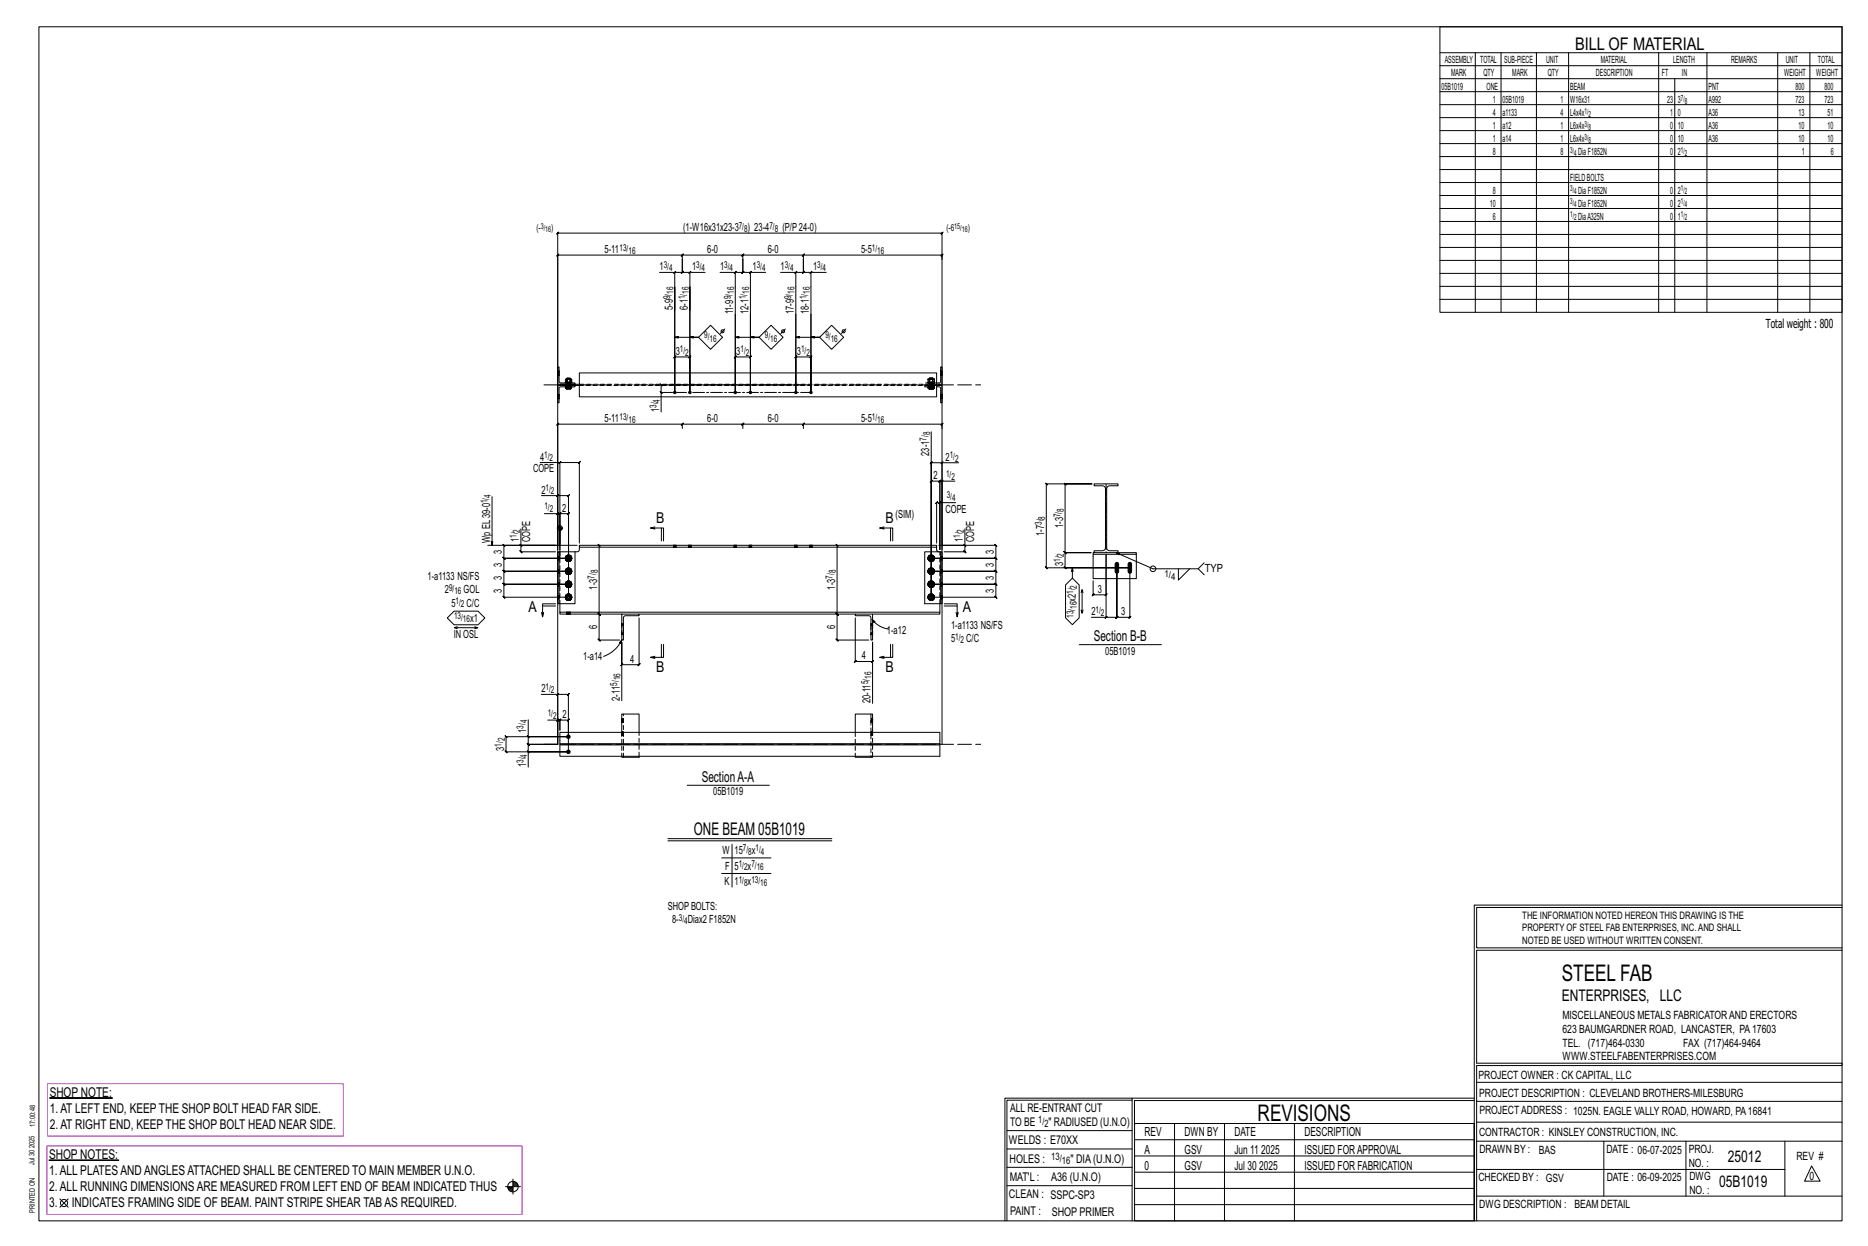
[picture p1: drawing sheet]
<svg xmlns="http://www.w3.org/2000/svg" width="914mm" height="610mm" viewBox="0 0 914 610" stroke-linecap="round" stroke-linejoin="round" font-family="sans-serif">
<g fill="#000" stroke="#000" stroke-width=".49">
<path d="M546 275l2 1v4a.9 .9 0 0 1-1 0 .9 .9 0 0 1-1 0zM552 275l2 1v4a.9 .9 0 0 1-1 0 .9 .9 0 0 1-1 0zM24 537h31zM24 568h34z"/>
<circle cx="330" cy="192" r=".6"/>
<circle cx="338" cy="192" r=".6"/>
<circle cx="360" cy="192" r=".6"/>
<circle cx="367" cy="192" r=".6"/>
<circle cx="390" cy="192" r=".6"/>
<circle cx="397" cy="192" r=".6"/>
<circle cx="278" cy="368" r=".9"/>
<circle cx="278" cy="360" r=".9"/>
</g>
<g fill="none" stroke="#000" stroke-width=".49">
<path d="M19 13h883v584h-883zM705 13h197v140h-197zM705 26h197M705 32h197M705 39h197M722 26v127M735 26v127M752 26v127M768 26v127M812 26v127M820 39v114M836 26v127"/>
<path d="M870 26v127M886 26v127M705 45h197M705 51h197M705 58h197M705 64h197M705 70h197M705 77h197M705 83h197M705 89h197M705 96h197M705 102h197"/>
<path d="M705 108h197M705 115h197M323 133h7v59M330 133v1l1-1zM334 127v6l-1 1 1-1h-4M334 127v6l-1 1 1-1h4M334 127v-3l-1 1h1h-61l1-1-1 1v65M334 125h30h-1l1-1v3M334 124l-1 1zM338 133l-1 1zM345 133h-7v59M352 133h8v59"/>
<path d="M360 133l-1 1 1-1zM364 125h-1l1-1zM364 127v6l-1 1 1-1h-4M364 127v6l-1 1 1-1h3M364 125h29l1-1-1 3M367 133h1l-1 1zM375 133h-8v59M382 133h8v59M390 133l-1 1 1-1zM393 127v6h1l-1 1v-1h-3M393 127v6v1l1-1h-1h4M393 125h68l1-1-1 3"/>
<path d="M394 124l-1 1zM397 133l-1 1zM404 133h-7v59M705 121h197M705 127h197M705 134h197M330 152v-12v52v-17l1-1-1 1h8h-1l1-1v1v17v-52v12M360 154v38v-17h-1l1-1v1h7l1-1-1 1v17v-38M377 159l6 6-6 6-5-6zM390 154v38v-17h-1l1-1v1h7h-1l1-1v1v17v-38M407 159l6 6-6 6-6-6zM705 140h197"/>
<path d="M705 146h197M273 180h1v7h7v1h-8zM330 165h12h-4M342 165l6-6 6 6-6 6zM355 161l-2 2M360 165h12h-5M384 161l-2 2M390 165h11h-4M414 161l-2 2M273 193h.1M273 195h.1M273 182h.1"/>
<path d="M273 184h.1M273 189h8h-7v8h-1zM274 193h.1M274 195h.1M274 182h.1M274 184h.1M277 187h3zM277 189v1zM277 187v-2h1v2M277 189v1M277 189h1v1h-1M277 187h.1"/>
<path d="M277 188h.1M277 189h.1M278 190h1M278 189h.1M278 190l1-1v1M279 189h-1v1M279 187v-2h-1h2v2M279 187h.1M279 188h.1M279 189h.1M279 189l1 1M280 189v1"/>
<path d="M280 190h-1M284 182h174v12h-174zM284 188h-10v1h10M323 192l1 1zM329 192h-5v10M393 188h-69h-1l1 1v-1v4M455 187h.1M455 188h.1M455 189h.1M457 187h.1M457 188h.1M457 189h.1"/>
<path d="M458 188h2v1h-2M458 187h2v-7h1v8h-2M460 189h1v8h-1v-7l-2-1M460 193h.1M460 195h.1M460 182h.1M460 184h.1M461 193h.1M461 195h.1M461 182h.1M461 184h.1M333 208l1-1z"/>
<path d="M334 210v-3l-1 1h1h-61l1-1-1 1v61M334 208h30h-1l1-1v3M364 208h29l1-1-1 3M364 207l-1 1zM393 208h68l1-1-1 3M394 207l-1 1zM456 211v81v-66l-1 1 1-1h5M264 226h10v43M274 227l1-1zM274 226h10l-1 1 1-1v40M461 235h-1h1l-1 1v-1v34M462 226l-1 1z"/>
<path d="M462 235l-1 1zM467 235h-6v34M469 226h-8v41h26v-1l1 1h-1v6l1 1-1-1h-31h31l1 1-1-1v6l1 1-1-1h-31h31l1 1-1-1v7v-1l1 1h-1h-31h31v-1l1 1h-1v6l1 1-1-1h-31v-57l-1 1 1-1h4v1l1-1h-1v34M512 236v1h23h-14v-1l1 1h-1v33l1 1-1-1h13h-13l1 1-1-1v8v-1l1 1h-1h32h-41h1l-1-1v1v-41h1zM536 237h11v1h-4l-1 1v29l1 1h4v1h-11v-1h4l1-1v-29l-1-1h-4zM241 243v24M255 259v8h28M265 242h8v25v-16h-6M273 258h2M273 242v1l1-1zM273 242h5v1l1-1h-1v50h-31v1l-1-1h1v-6l-1-1 1 1h31h-31l-1-1 1 1v-7v1l-1-1h1h31h-31v1l-1-1h1v-6v1l-1-1 1 1-1-1h1v-6l-1-1 1 1h25M273 251h1v1l1-1h-1v22"/>
<path d="M273 258h.1M273 257v1M274 251l-1 1zM274 257v1M274 257v9M274 258v1M275 258v1M321 259l-3-1h7v7M321 258h-3M324 258v7M433 259l-2-1h6v7M433 258h-2"/>
<path d="M436 258v7M460 246h-2l1-1-1 1v20M461 245l-1 1zM468 246h-8v23M472 259v8h-12M239 267h34M254 266l1 1zM255 267v3l-1-1 1 1h17M273 270h1v25h-1zM274 270h7M274 267v-16v1l1-1h-1h4v1l1-1h-1v22h-31h31M277 279h.1"/>
<path d="M277 273h.1M277 274l1 1M277 279v1M277 273v1M277 279v-1v1v2v-1M277 273v-1v1v1M278 274v1M278 278h-1M278 272h-1M278 274l1 1M278 278v1M278 278h1v1"/>
<path d="M278 272h.1M278 272h1M279 279h1v1M279 272l1 1v1M279 278l-1 1M279 272h-1M279 274v1l-1-1M279 280h1l-1 1M279 274h1h-1M279 279v1M279 273v1M279 278l1 1h-1"/>
<path d="M279 272l1 1h-1M280 279h.1M280 273h.1M281 270v25h-7M284 267h174v1h-174zM284 268l-1 2h-2M293 267v-1l1 1h-1v33l1 1-1-1 1 1-1-1v13l1 1-1-1h10M330 267h.1M330 268h.1M331 267h.1M331 268h.1M337 267h.1"/>
<path d="M337 268h.1M338 267h.1M338 268h.1M359 267h.1M359 268h.1M361 267h.1M361 268h.1M367 267h.1M367 268h.1M368 267h.1M368 268h.1M389 267h.1"/>
<path d="M389 268h.1M390 267h.1M390 268h.1M396 267h.1M396 268h.1M398 267h.1M398 268h.1M410 267l-1-1 1 1v33h-1l1 1-1-1 1 1v-1v13h-1l1 1v-1h15M454 279h1M454 273h1M455 274v1M455 273l-1 1"/>
<path d="M455 279l-1 1M455 273v-1l-1 1 1 1M455 279v-1l-1 1 1 2v-1M455 274l1 1M455 272h.1M455 278h.1M456 272h-1M456 272h1M456 278l-1 1M456 278h1v1M456 272l1 1v1M456 279h1v1"/>
<path d="M457 274l-1 1v-1M457 274h.1M457 280v1M457 273l-1 1M457 279l-1 1M457 272v1M457 278v1M457 273h.1M457 279h.1M458 268l1 1 1 1M460 270h1v25h-1zM460 270h-7v25h7"/>
<path d="M472 266l1 1zM472 267v3v-1l1 1h-1h-10M525 278v5M536 270h-1v13h21v-12M546 270l18 8h23l2-3M547 270h9v1h-21M553 278v24h1l-1 1v-1h-6l-1 1 1-1v-24v24l-1 1 1-1h-6M577 278v6l5-6M587 278l2 3M265 300l1 2M266 296h6M272 295h-6v7v-2"/>
<path d="M274 295v5M277 292h.1M277 286h.1M277 285v1M277 293l1 1M277 287h1M277 281h1M277 292v1M277 292v-1v1v1M277 285v1v1v-1M277 300h.1M278 293v1"/>
<path d="M278 287h.1M278 280v1M278 291h-1M278 284l-1 1M278 293l1 1M278 287h1M278 280l1 1M278 291h.1M278 291h1M278 284v1M278 285l1-1v1M279 291l1 1v1"/>
<path d="M279 285l1 1M279 291h-1M279 284l-1 1M279 293v1l-1-1M279 287h-1M279 280v1h-1M279 300h.1M279 293h1h-1M279 286h1l-1 1M279 292v1M279 286v1M279 291l1 1h-1"/>
<path d="M279 285h1h-1M280 292h.1M280 285v1M454 292h1M454 286h1M454 285l1 1M455 281h.1M455 287h.1M455 293v1M455 286h-1M455 292l-1 1M455 285l-1 1 1 1v-1"/>
<path d="M455 292v-1l-1 1 1 1M455 280l1 1M455 287h1M455 293l1 1M455 284v1M455 291h.1M456 284l-1 1M456 285v-1l1 1M456 291h-1M456 291h1M456 285l1 1M456 291l1 1v1"/>
<path d="M457 280v1h-1M457 287h-1M457 293l-1 1v-1M457 286v1M457 293h.1M457 286l-1 1M457 292l-1 1M457 285h.1M457 291v1M457 285v1M457 292h.1M460 300h-186h30"/>
<path d="M460 295v5h-33M462 295h7v7v-2M462 296h7M468 300l1 2M525 283l3 3v16l-3 4-3-4v-16zM529 290l1-1v1M530 289v11l-1-1M530 299v1M535 284v7v1l1-1h-1h6v1l1-1h-1v-20v31h-7M219 302l3-3h12l3 3-3 4h-12zM222 307h12l-2 1M224 307h-2l2 1"/>
<path d="M232 307h2M304 310h.1M304 305h.1M304 300h9v1h-7l-1 1v11h-1zM304 313v2l-1-1zM304 313a16 16 0 0 1-9 8M305 310h.1M305 305h.1M313 302v23l-1 1 1-1h-9h1l-1 1v-1v-11v29M313 300h106M324 315v7M325 315v7h-7h3"/>
<path d="M419 300h8v13h-1v-11l-1-1h-6zM419 302v22h-1l1-1v1h8l1-1-1 1v-10v30M426 310h.1M426 305h.1M427 303l1 1v1zM427 303a12 12 0 0 0 8 5M427 310h.1M427 305h.1M436 315v7M437 315v7h-6h2M528 315h41M541 303l1-1z"/>
<path d="M265 340h8v24M273 340h5l1-1-1 1v20M321 321l-3 1M433 321l-2 1M258 360l1 1zM259 352v8h19h-30h-1l1 1v-1v8l-1-1 1 1h30h-19v7M268 352h5v12M273 340l1-1zM273 352h1v1l1-1h-1v5v-5v1l1-1h-1h4v1l1-1h-1v16M274 352l-1 1zM304 358v-9h9v9M419 358v-9h8v9"/>
<path d="M258 367l1 1zM259 360v4h-1l1 1v-1h14M273 364h-14h-1l1 1v-1v4M273 364v-250v1l1-1h-1h188v1l1-1h-1v250M274 364h186h-186zM274 364v6h186v-6M274 364v-6h186v6M304 370h9M419 370h8M336 384h41M327 410h80M327 411h80"/>
<path d="M353 420h24M358 413v21M353 427h24M722 443v154M722 443h180M902 444h-179v20h179M902 465h-179v55h179v1h-179v76M554 538h-61v59M554 537h168M722 538h-167v13M723 539h179M723 530h179"/>
<path d="M493 553h61M555 550h167v47h-167zM555 558h167M575 550v47M599 550v47M634 550v47M723 549h179M723 558h179M785 558v27M825 558v27M874 558v27M251 577v7"/>
<path d="M251 579h2M251 580h3M251 578h2M493 571h61M493 562h61M555 573h167M555 566h167M723 572h151M887 570l4 8h-8zM29 587l4 4M33 587l-4 4M247 581h8"/>
<path d="M249 581h2M249 582h2M250 583h1M492 597v-60h62v60M493 580h61M555 589h167M555 581h167M723 585h179"/>
<circle cx="354" cy="162" r=".7"/>
<circle cx="383" cy="162" r=".7"/>
<circle cx="413" cy="162" r=".7"/>
<circle cx="274" cy="258" r="1.2"/>
<circle cx="564" cy="278" r="1.4"/>
<circle cx="31" cy="589" r="1.8"/>
<circle cx="251" cy="581" r="2.6"/>
</g>
<path d="M23 530h145v26h-145zM23 561h233v33h-233z" fill="none" stroke="#f0f" stroke-width=".5"/>
<g fill="none" stroke="#000" stroke-width=".49" stroke-dasharray="2 1.4">
<path d="M273 194h1M273 193h1M273 193h.1M273 195h.1M273 195h1M273 194l1 1M273 182h1M273 182h.1M273 184h.1M273 183l1 1M273 183h1M273 184h1"/>
<path d="M274 193h-1M274 182h-1M274 193h.1M274 194h-1l1 1M274 182h.1M274 183l-1-1 1 1M277 189v1zM277 190h.1M277 187h1h-1v-2h1v2v-2v2h1h-1M277 189v1M277 189h1M277 190h1"/>
<path d="M277 188h1M277 188v1M277 189h.1M277 187h1M277 187v1M278 189h-1M278 188h-1M278 187v2zM278 189h.1M278 187h.1M278 185h.1M278 185h1"/>
<path d="M278 190h.1M278 187h-1h1M278 187h1M278 189v-1M278 188v-1M278 189v1zM278 190h1M278 188v1zM278 187v1zM278 189l1-1M278 188h1M278 189h1z"/>
<path d="M278 188l1-1M278 190v-1l1 1M278 189l1 1M279 189v-1M279 189h.1M279 188v-1M279 190h.1M279 187h.1M279 185h.1M279 185v2zM279 187h1h-1v-2h1v2M279 187v2z"/>
<path d="M279 188h.1M279 189l1 1h-1zM279 187h1M280 190h-1zM280 190h.1M280 189v1M284 189h175M453 189h5M454 187h.1M454 189v1zM454 190h.1M454 190h1z"/>
<path d="M454 189h.1M454 185v2zM454 187h1zM454 185h1zM455 187h.1M455 189v1zM455 190h.1M455 189h.1M455 188h.1M455 188v1M455 187v1M455 187v2z"/>
<path d="M455 185h.1M455 185v2zM455 187h2zM455 185h2zM455 187h1zM455 189v-1M455 188v-1M455 190h1zM455 189h1zM456 188v1zM456 189v-1M456 189h-1"/>
<path d="M456 187v1zM456 188v-1M456 188h.1M456 189h.1M456 187h.1M456 190h.1M456 189v1zM456 185h.1M456 189l1-1M456 188l1-1M456 190h1zM456 189h1z"/>
<path d="M456 187h1zM457 189h.1M457 187h.1M457 185h.1M457 190h.1M457 185v2zM457 187v2zM457 189v-1M457 188v-1M457 188h.1M457 189v1zM458 187h-5v1"/>
<path d="M459 188h-175M460 195h.1M460 194h1l-1-1M460 184h.1M460 182l1 1-1-1M460 195h1M460 184h1M461 193h-1M461 182h-1M461 194h-1M461 195h-1M461 195h.1"/>
<path d="M461 193h.1M461 194l-1-1M461 183h-1M461 184h.1M461 182h.1M273 280h1M273 279h1M273 274h1zM273 274h.1M273 273l1 1M273 273h1M273 272h1"/>
<path d="M274 280l-1-1 1 1M274 273h-1l1 1M274 270v25M277 279v1zM277 273v1zM277 279l1-1-1 1 1 2-1-2M277 273l1-1-1 1 1 1-1-1M277 279h.1M277 273h.1M277 274h.1M277 274v-1M277 278v1z"/>
<path d="M277 278h1zM277 272v1zM277 274l1 1zM277 272h1zM277 278h1M277 274l1 1M277 272h1M277 280h1M277 279h1M277 274h1M277 273l1-1M278 279v1z"/>
<path d="M278 273v1zM278 278h1zM278 274h1zM278 272h1zM278 279l-1-1v1v1v1v-1v1l1-1M278 272h-1v1v1h1M278 279h.1M278 280h.1M278 273h.1M278 274h.1M278 273v-1zM278 278h.1"/>
<path d="M278 275h.1M278 272h.1M278 274v1zM278 279h1zM278 278h1h-1h1v1zM278 275h1zM278 275h1M278 274l1 1M278 272h1h-1h1zM279 279h.1M279 274h.1M279 272v1z"/>
<path d="M279 272h.1M279 278h.1M279 275v-1zM279 275v-1M279 273h.1M279 278l1 1zM279 272l1 1zM279 279v1zM279 273v1zM279 280h1l-1 1M279 279h1l-1-1M279 274h1h-1"/>
<path d="M279 273h1l-1-1M279 278v1l1 1M279 274v-1M279 272l1 2M280 279h.1M280 273h.1M280 274h-1zM280 279l-1 2zM280 273l-1 1zM280 279v1zM280 273v1zM330 267v1"/>
<path d="M330 267h.1M330 267l1 1zM330 268h.1M331 267v1M331 267h.1M331 268h.1M331 268v-1M337 267v1M337 267h.1M338 267v1zM338 267l-1 1M338 268h-1"/>
<path d="M338 267v1M338 267h.1M338 268h.1M338 268v-1M359 267v1M359 267h.1M360 267l-1 1M360 267v1zM360 267v1M360 268h.1M360 267h1M361 268h-1"/>
<path d="M361 268v-1M367 267v1M367 267h.1M367 267l1 1zM367 268h.1M368 267v1M368 267h.1M368 268h.1M368 268v-1M389 267v1M389 267h.1M390 267v1z"/>
<path d="M390 267l-1 1M390 268h-1M390 267v1M390 267h.1M390 268h.1M390 268v-1M396 267v1M396 267h.1M397 267l-1 1M397 267v1zM397 267v1M397 268h.1"/>
<path d="M398 267h.1M398 268h.1M398 268v-1M454 273v1zM454 279v1zM454 273l1-1-1 1 1 1-1-1h1M454 279l1-1-1 1 1 2-1-2h1M454 273h.1M454 274h1zM454 279h.1M454 274l1-1M454 273h1"/>
<path d="M454 279h1M455 272l-1 1zM455 274v1zM455 272h.1M455 278l-1 1zM455 278h.1M455 274v1M455 274h.1M455 273v-1M455 280h.1M455 279h.1M455 273v1z"/>
<path d="M455 279v1zM455 274h2zM455 272h2zM455 278h2zM455 272l-1 1v1h1h-1h1M455 279v-1l-1 1v1l1 1-1-1 1 1v-1M455 273h.1M455 273v-1zM455 275h1zM455 272h1zM455 278h1zM455 274l1 1h-1h1h-1z"/>
<path d="M455 274h1zM455 279h1zM456 272h-1h1h-1h1M456 275h.1M456 274v1M456 274h.1M456 272h.1M456 278h-1h1h-1h1M456 279h.1M456 278v1zM456 278h.1M456 274h1"/>
<path d="M456 274h1zM456 272l1 1zM456 272h1M456 279h1zM456 279h1M456 275l1-1zM456 275l1-1M456 272h1zM456 278h1zM456 278h1M457 273h.1M457 279h.1"/>
<path d="M457 272v1zM457 278v1zM457 273v1zM457 279v1zM457 274h.1M457 273v-1M457 280v1M457 279v-1M457 274v-1M457 272v2M457 278v1v1M457 279v2z"/>
<path d="M460 272h1zM460 273h1h-1M460 279h1zM460 279h1h-1M461 272v1M461 273l-1-1M461 273h-1M461 274h-1M461 279h.1M461 279h-1M461 280h-1M273 293h1z"/>
<path d="M273 293h.1M273 293h1M273 292h1M273 291h1M273 287h1zM273 287v-1M273 286l1 1M273 286h1M273 285h1M273 280h1zM273 280h.1M274 293l-1-1 1 1"/>
<path d="M274 286h-1h1M277 292v1zM277 286h.1M277 292l1-1-1 1 1 2-1-2M277 286l1-1-1 1 1 1-1-1M277 292h.1M277 293h.1M277 285v1zM277 286v1zM277 280v1zM277 293v-1M277 285v1"/>
<path d="M277 280v-1M277 291v1zM277 293l1 1zM277 291h1zM277 285h.1M277 287h1zM277 285l1-1zM277 281h1zM277 293l1 1M277 291h1M277 287h1M277 285l1-1"/>
<path d="M277 281h1M277 293h1M277 292l1-1M277 286l1 1M277 285h1M277 300h.1M278 292v1zM278 286h.1M278 294h1zM278 291h1zM278 287h1zM278 285h1z"/>
<path d="M278 281h1zM278 291h-1v1v1h1M278 285h-1v1v-1v1v1v-1v1h1M278 292h.1M278 293h.1M278 292v-1zM278 285v1zM278 286v1zM278 285h.1M278 294h.1M278 291h.1M278 287h.1"/>
<path d="M278 284h.1M278 281h.1M278 300h.1M278 293v1zM278 280v1zM278 300h1M278 294h1M278 293l1 1M278 293h1zM278 291h1h-1h1zM278 284v1M278 287h1"/>
<path d="M278 284h1h-1h1v1zM278 284h1zM278 281h1M278 280h1zM279 293h.1M279 291v1zM279 291h.1M279 287h.1M279 287v-1zM279 285h.1M279 280h.1M279 294v-1z"/>
<path d="M279 294v-1M279 284v1zM279 284v1M279 281h.1M279 292h.1M279 285v1zM279 291l1 1zM279 285l1 1zM279 292v1zM279 286h.1M279 293h1h-1M279 292h1l-1-1"/>
<path d="M279 286h1l-1 1M279 285h1h-1M279 293v-1M279 291l1 2M279 287v-1M279 285l1 1M279 281v-2M279 285h1zM280 292h.1M280 285v1zM280 285v1M280 293h-1z"/>
<path d="M280 286l-1 1zM280 280l-1 1zM280 292l-1 2zM280 292v1zM280 286h.1M454 286h.1M454 292v1zM454 286l1-1-1 1 1 1-1-1h1M454 292l1-1-1 1 1 2-1-2h1M454 280l1 1zM454 285v1zM454 286l1 1z"/>
<path d="M454 292h.1M454 293h1zM454 280l1-1M454 286h1M454 285l1 1M454 293l1-1M454 292h1M455 281h.1M455 285h-1zM455 287h.1M455 285v-1zM455 291l-1 1z"/>
<path d="M455 293v1zM455 291h.1M455 285v-1M455 293v1M455 286v1M455 285h.1M455 293h.1M455 292v-1M455 286h.1M455 292v1zM455 281h2zM455 287h2z"/>
<path d="M455 285h2zM455 294h2zM455 291h2zM455 285l-1 1v-1v1l1 1-1-1 1 1M455 291l-1 1v1h1h-1h1M455 285v1zM455 286v1zM455 292h.1M455 292v-1zM455 281h1zM455 287h1zM455 284h1z"/>
<path d="M455 294h1zM455 291h1zM455 280l1 1h-1h1h-1zM455 280h1zM455 287h1h-1h1h-1zM455 285h1zM455 293l1 1h-1h1h-1zM455 293h1zM456 281h.1M456 280h.1M456 284h-1h1h-1l1 1M456 287h.1"/>
<path d="M456 285h.1M456 284v1zM456 284h.1M456 291h-1h1h-1h1M456 294h.1M456 293v1M456 293h.1M456 291h.1M456 280h1M456 280h1zM456 287h1M456 287l1-1z"/>
<path d="M456 285h1zM456 285h1M456 293h1M456 293h1zM456 291l1 1zM456 291h1M456 281h1zM456 281h1M456 287h1zM456 284l1 1zM456 284l1 1M456 294l1-1z"/>
<path d="M456 294l1-1M456 291h1zM457 285v1zM457 292h.1M457 291v1zM457 286h.1M457 292v1zM457 286v1M457 285h.1M457 293h.1M457 292v-1M457 281v-2"/>
<path d="M457 287v-1M457 285v1M457 293v-1M457 291v2M457 280v1zM457 286v1zM457 292v2zM460 295v-25M460 285h1zM460 286h1l-1-1M460 291h1zM460 292h1h-1"/>
<path d="M461 285h.1M461 286l-1-1M461 286h-1M461 287h-1M461 291v1M461 292l-1-1M461 292h-1M461 293h-1M279 300h.1M304 306h1M304 305h1M304 305h.1"/>
<path d="M304 310h.1M304 310h1M305 305h-1M305 305h.1M305 310v-4h-1v4h1M426 310h.1M426 306v4h1v-4h-1M426 310h1M427 305h-1M427 310h-1M427 310h.1M427 305h.1"/>
<path d="M427 306l-1-1M304 360h1zM304 360v-1M304 359l1 1M304 359h1M304 358h1M304 353h1zM304 353h.1M304 353h1M304 352h1M304 358v12M305 359h-1h1"/>
<path d="M305 353h-1h1M419 358v12M426 358h1zM426 359h1l-1-1M426 352h1zM426 352l1 1-1-1M426 349v21M427 358h.1M427 359l-1-1M427 359h-1M427 360h-1M427 352h.1"/>
<path d="M427 352h-1M427 353h-1M305 370v-21M313 370v-12M427 370v-12"/>
</g>
<path d="M266 188h214M266 364h214" fill="none" stroke="#000" stroke-width=".49" stroke-dasharray="6.8 1 0 1"/>
<path d="M330 192h67M541 237v33" fill="none" stroke="#000" stroke-width=".49" stroke-dasharray="5.8 1 1 1"/>
<g font-size="11.2">
<text x="764" y="480">STEEL FAB</text>
<text x="616" y="548">REVISIONS</text>
</g>
<g font-size="8.6">
<text x="771" y="24">BILL OF MATERIAL</text>
<text x="340" y="408">ONE BEAM 05B1019</text>
</g>
<g font-size="7.9">
<text x="765" y="490">ENTERPRISES, LLC</text>
<text x="846" y="569">25012</text>
<text x="842" y="581">05B1019</text>
</g>
<g font-size="7.3">
<text x="321" y="256">B</text>
<text x="433" y="256">B</text>
<text x="259" y="299">A</text>
<text x="471" y="299">A</text>
<text x="535" y="314">Section B-B</text>
<text x="321" y="329">B</text>
<text x="433" y="329">B</text>
<text x="344" y="382">SectionA-A</text>
</g>
<g font-size="6.6">
<text x="24" y="537">SHOP NOTE:</text>
<text x="24" y="545">1.AT LEFT END, KEEP THE SHOP BOLT HEAD FAR SIDE.</text>
<text x="24" y="552">2.AT RIGHT END, KEEP THE SHOP BOLT HEAD NEAR SIDE.</text>
<text x="24" y="567">SHOP NOTES:</text>
<text x="24" y="575">1.ALL PLATESANDANGLESATTACHED SHALL BE CENTERED TO MAIN MEMBER U.N.O.</text>
<text x="24" y="583">2.ALL RUNNING DIMENSIONSARE MEASURED FROM LEFT END OF BEAM INDICATED THUS</text>
<text x="24" y="591">3.</text>
<text x="35" y="591">INDICATES FRAMING SIDE OF BEAM. PAINT STRIPE SHEAR TABAS REQUIRED.</text>
</g>
<g font-size="6.1">
<text x="864" y="161">Total weight : 800</text>
<text x="560" y="556">REV</text>
<text x="580" y="556">DWN BY</text>
<text x="604" y="556">DATE</text>
<text x="639" y="556">DESCRIPTION</text>
<text x="560" y="564">A</text>
<text x="580" y="564">GSV</text>
<text x="604" y="564">Jun 11</text>
<text x="617" y="564">2025</text>
<text x="639" y="564">ISSUED FORAPPROVAL</text>
<text x="560" y="572">0</text>
<text x="580" y="572">GSV</text>
<text x="604" y="572">Jul 30</text>
<text x="616" y="572">2025</text>
<text x="639" y="572">ISSUED FOR FABRICATION</text>
</g>
<g font-size="5.9">
<text x="494" y="560">WELDS : E70XX</text>
<text x="494" y="569">HOLES :</text>
<text x="524" y="569">&quot; DIA(U.N.O)</text>
<text x="494" y="578">MAT'L :</text>
<text x="515" y="578">A36 (U.N.O)</text>
<text x="494" y="586">CLEAN : SSPC-SP3</text>
<text x="495" y="595">PAINT :</text>
<text x="515" y="595">SHOP PRIMER</text>
</g>
<g font-size="5.8">
<text x="494" y="544">ALL RE-ENTRANT CUT</text>
<text x="494" y="551">TO BE</text>
<text x="513" y="551">&quot; RADIUSED (U.N.O)</text>
</g>
<g font-size="5.6">
<text x="765" y="499">MISCELLANEOUS METALS FABRICATORAND ERECTORS</text>
<text x="765" y="505">623 BAUMGARDNER ROAD, LANCASTER, PA17603</text>
<text x="765" y="512">TEL. (717)464-0330</text>
<text x="824" y="512">FAX (717)464-9464</text>
<text x="765" y="519">WWW.STEELFABENTERPRISES.COM</text>
<text x="724" y="528">PROJECT OWNER : CK CAPITAL, LLC</text>
<text x="724" y="537">PROJECT DESCRIPTION : CLEVELAND BROTHERS-MILESBURG</text>
<text x="724" y="545">PROJECTADDRESS : 1025N. EAGLE VALLY ROAD, HOWARD, PA16841</text>
<text x="724" y="556">CONTRACTOR : KINSLEY CONSTRUCTION, INC.</text>
<text x="724" y="564">DRAWN BY :</text>
<text x="753" y="564">BAS</text>
<text x="786" y="564">DATE : 06-07-2025</text>
<text x="827" y="564">PROJ.</text>
<text x="879" y="568">REV #</text>
<text x="827" y="571">NO. :</text>
<text x="724" y="578">CHECKED BY : GSV</text>
<text x="787" y="578">DATE : 06-09-2025</text>
<text x="827" y="578">DWG</text>
<text x="886" y="578">0</text>
<text x="827" y="584">NO. :</text>
<text x="724" y="591">DWG DESCRIPTION : BEAM DETAIL</text>
</g>
<g font-size="5.5">
<text x="334" y="113">(1-W16x31x23-3</text>
<text x="366" y="113">) 23-4</text>
<text x="383" y="113">(P/P24-0)</text>
<text x="296" y="124">5-11</text>
<text x="346" y="124">6-0</text>
<text x="376" y="124">6-0</text>
<text x="421" y="124">5-5</text>
<text x="323" y="132">1</text>
<text x="339" y="132">1</text>
<text x="352" y="132">1</text>
<text x="368" y="132">1</text>
<text x="382" y="132">1</text>
<text x="398" y="132">1</text>
<text x="329" y="152" transform="rotate(-90 329 152)">5-9</text>
<text x="337" y="152" transform="rotate(-90 337 152)">6-1</text>
<text x="359" y="154" transform="rotate(-90 359 154)">11-9</text>
<text x="366" y="154" transform="rotate(-90 366 154)">12-1</text>
<text x="389" y="154" transform="rotate(-90 389 154)">17-9</text>
<text x="396" y="154" transform="rotate(-90 396 154)">18-1</text>
<text x="331" y="174">3</text>
<text x="360" y="174">3</text>
<text x="390" y="174">3</text>
<text x="323" y="202" transform="rotate(-90 323 202)">1</text>
<text x="296" y="207">5-11</text>
<text x="346" y="207">6-0</text>
<text x="376" y="207">6-0</text>
<text x="421" y="207">5-5</text>
<text x="264" y="225">4</text>
<text x="455" y="223" transform="rotate(-90 455 223)">23-1</text>
<text x="463" y="225">2</text>
<text x="261" y="231">COPE</text>
<text x="457" y="234">2</text>
<text x="265" y="241">2</text>
<text x="275" y="250">2</text>
<text x="463" y="251">COPE</text>
<text x="438" y="253">(SIM)</text>
<text x="511" y="262" transform="rotate(-90 511 262)">1-7</text>
<text x="520" y="258" transform="rotate(-90 520 258)">1-3</text>
<text x="240" y="266" transform="rotate(-90 240 266)">Wp EL39-0</text>
<text x="254" y="265" transform="rotate(-90 254 265)">1</text>
<text x="260" y="265" transform="rotate(-90 260 265)">COPE</text>
<text x="471" y="265" transform="rotate(-90 471 265)">1</text>
<text x="477" y="265" transform="rotate(-90 477 265)">COPE</text>
<text x="246" y="271" transform="rotate(-90 246 271)">3</text>
<text x="486" y="271" transform="rotate(-90 486 271)">3</text>
<text x="246" y="277" transform="rotate(-90 246 277)">3</text>
<text x="486" y="277" transform="rotate(-90 486 277)">3</text>
<text x="520" y="277" transform="rotate(-90 520 277)">3</text>
<text x="590" y="280">TYP</text>
<text x="209" y="284">1-a1133 NS/FS</text>
<text x="246" y="284" transform="rotate(-90 246 284)">3</text>
<text x="486" y="284" transform="rotate(-90 486 284)">3</text>
<text x="218" y="290">2</text>
<text x="227" y="290">GOL</text>
<text x="246" y="290" transform="rotate(-90 246 290)">3</text>
<text x="292" y="288" transform="rotate(-90 292 288)">1-3</text>
<text x="409" y="288" transform="rotate(-90 409 288)">1-3</text>
<text x="486" y="290" transform="rotate(-90 486 290)">3</text>
<text x="537" y="290">3</text>
<text x="221" y="297">5</text>
<text x="228" y="297">C/C</text>
<text x="527" y="294" transform="rotate(-90 527 294)">x2</text>
<text x="230" y="304">x1</text>
<text x="534" y="301">2</text>
<text x="549" y="301">3</text>
<text x="292" y="308" transform="rotate(-90 292 308)">6</text>
<text x="409" y="308" transform="rotate(-90 409 308)">6</text>
<text x="434" y="310">1-a12</text>
<text x="466" y="308">1-a1133 NS/FS</text>
<text x="222" y="312">IN OSL</text>
<text x="466" y="314">5</text>
<text x="473" y="314">C/C</text>
<text x="285" y="323">1-a14</text>
<text x="422" y="323">4</text>
<text x="541" y="320">05B1019</text>
<text x="309" y="324">4</text>
<text x="265" y="339">2</text>
<text x="303" y="343" transform="rotate(-90 303 343)">2-11</text>
<text x="426" y="344" transform="rotate(-90 426 344)">20-11</text>
<text x="275" y="351">2</text>
<text x="258" y="359" transform="rotate(-90 258 359)">1</text>
<text x="247" y="367" transform="rotate(-90 247 367)">3</text>
<text x="258" y="375" transform="rotate(-90 258 375)">1</text>
<text x="349" y="389">05B1019</text>
<text x="354" y="418">W</text>
<text x="360" y="418">15</text>
<text x="368" y="418">x</text>
<text x="355" y="425">F</text>
<text x="360" y="425">5</text>
<text x="366" y="425">x</text>
<text x="355" y="433">K</text>
<text x="360" y="433">1</text>
<text x="366" y="433">x</text>
<text x="327" y="445">SHOPBOLTS:</text>
<text x="329" y="452">8-</text>
<text x="337" y="452">Diax2 F1852N</text>
</g>
<g font-size="5">
<text x="745" y="450">THE INFORMATION NOTED HEREON THIS DRAWING IS THE</text>
<text x="745" y="456">PROPERTY OF STEEL FAB ENTERPRISES, INC.AND SHALL</text>
<text x="745" y="462">NOTED BE USED WITHOUT WRITTEN CONSENT.</text>
<text x="508" y="550">1/</text>
<text x="511" y="551">2</text>
<text x="515" y="568">13/</text>
<text x="520" y="570">16</text>
</g>
<g font-size="4.9">
<text x="707" y="31">ASSEMBLY</text>
<text x="725" y="31">TOTAL</text>
<text x="736" y="31">SUB-PIECE</text>
<text x="757" y="31">UNIT</text>
<text x="784" y="31">MATERIAL</text>
<text x="819" y="31">LENGTH</text>
<text x="847" y="31">REMARKS</text>
<text x="874" y="31">UNIT</text>
<text x="890" y="31">TOTAL</text>
<text x="710" y="37">MARK</text>
<text x="726" y="37">QTY</text>
<text x="740" y="37">MARK</text>
<text x="758" y="37">QTY</text>
<text x="781" y="37">DESCRIPTION</text>
<text x="814" y="37">FT</text>
<text x="823" y="37">IN</text>
<text x="873" y="37">WEIGHT</text>
<text x="889" y="37">WEIGHT</text>
<text x="706" y="44">05B1019</text>
<text x="728" y="44">ONE</text>
<text x="769" y="44">BEAM</text>
<text x="836" y="44">PNT</text>
<text x="879" y="44">800</text>
<text x="893" y="44">800</text>
<text x="731" y="50">1</text>
<text x="736" y="50">05B1019</text>
<text x="764" y="50">1</text>
<text x="769" y="50">W16x31</text>
<text x="816" y="50">23</text>
<text x="821" y="50">3</text>
<text x="836" y="50">A992</text>
<text x="879" y="50">723</text>
<text x="893" y="50">723</text>
<text x="731" y="57">4</text>
<text x="736" y="57">a1133</text>
<text x="764" y="57">4</text>
<text x="769" y="57">L4x4x</text>
<text x="818" y="57">1</text>
<text x="821" y="57">0</text>
<text x="836" y="57">A36</text>
<text x="880" y="57">13</text>
<text x="895" y="57">51</text>
<text x="731" y="63">1</text>
<text x="736" y="63">a12</text>
<text x="764" y="63">1</text>
<text x="769" y="63">L6x4x</text>
<text x="818" y="63">0</text>
<text x="821" y="63">10</text>
<text x="836" y="63">A36</text>
<text x="880" y="63">10</text>
<text x="895" y="63">10</text>
<text x="731" y="69">1</text>
<text x="736" y="69">a14</text>
<text x="764" y="69">1</text>
<text x="769" y="69">L6x4x</text>
<text x="818" y="69">0</text>
<text x="821" y="69">10</text>
<text x="836" y="69">A36</text>
<text x="880" y="69">10</text>
<text x="895" y="69">10</text>
<text x="731" y="76">8</text>
<text x="764" y="76">8</text>
<text x="772" y="76">DiaF1852N</text>
<text x="818" y="76">0</text>
<text x="821" y="76">2</text>
<text x="882" y="76">1</text>
<text x="896" y="76">6</text>
<text x="769" y="88">FIELDBOLTS</text>
<text x="731" y="95">8</text>
<text x="772" y="95">DiaF1852N</text>
<text x="818" y="95">0</text>
<text x="821" y="95">2</text>
<text x="729" y="101">10</text>
<text x="772" y="101">DiaF1852N</text>
<text x="818" y="101">0</text>
<text x="821" y="101">2</text>
<text x="731" y="107">6</text>
<text x="772" y="107">DiaA325N</text>
<text x="818" y="107">0</text>
<text x="821" y="107">1</text>
</g>
<g font-size="4.7">
<text x="263" y="113">(-</text>
<text x="270" y="113">)</text>
<text x="362" y="112">7/</text>
<text x="364" y="113">8</text>
<text x="377" y="112">7/</text>
<text x="379" y="113">8</text>
<text x="463" y="113">(-6</text>
<text x="474" y="113">)</text>
<text x="303" y="123">13/</text>
<text x="308" y="124">16</text>
<text x="427" y="123">1/</text>
<text x="429" y="124">16</text>
<text x="325" y="131">3/</text>
<text x="341" y="131">3/</text>
<text x="355" y="131">3/</text>
<text x="370" y="131">3/</text>
<text x="384" y="131">3/</text>
<text x="400" y="131">3/</text>
<text x="327" y="133">4</text>
<text x="343" y="133">4</text>
<text x="357" y="133">4</text>
<text x="373" y="133">4</text>
<text x="387" y="133">4</text>
<text x="403" y="133">4</text>
<text x="330" y="144" transform="rotate(-90 330 144)">16</text>
<text x="337" y="144" transform="rotate(-90 337 144)">16</text>
<text x="359" y="144" transform="rotate(-90 359 144)">16</text>
<text x="367" y="144" transform="rotate(-90 367 144)">16</text>
<text x="389" y="144" transform="rotate(-90 389 144)">16</text>
<text x="396" y="144" transform="rotate(-90 396 144)">16</text>
<text x="328" y="146" transform="rotate(-90 328 146)">9/</text>
<text x="335" y="146" transform="rotate(-90 335 146)">1/</text>
<text x="358" y="146" transform="rotate(-90 358 146)">9/</text>
<text x="365" y="146" transform="rotate(-90 365 146)">1/</text>
<text x="387" y="146" transform="rotate(-90 387 146)">9/</text>
<text x="395" y="146" transform="rotate(-90 395 146)">1/</text>
<text x="345" y="166">9/</text>
<text x="347" y="167">16</text>
<text x="374" y="166">9/</text>
<text x="377" y="167">16</text>
<text x="404" y="166">9/</text>
<text x="407" y="167">16</text>
<text x="333" y="172">1/</text>
<text x="362" y="172">1/</text>
<text x="392" y="172">1/</text>
<text x="335" y="174">2</text>
<text x="365" y="174">2</text>
<text x="395" y="174">2</text>
<text x="323" y="197" transform="rotate(-90 323 197)">4</text>
<text x="321" y="200" transform="rotate(-90 321 200)">3/</text>
<text x="303" y="205">13/</text>
<text x="308" y="207">16</text>
<text x="427" y="205">1/</text>
<text x="429" y="207">16</text>
<text x="454" y="216" transform="rotate(-90 454 216)">7/</text>
<text x="455" y="213" transform="rotate(-90 455 213)">8</text>
<text x="266" y="224">1/</text>
<text x="269" y="226">2</text>
<text x="465" y="224">1/</text>
<text x="468" y="226">2</text>
<text x="463" y="233">1/</text>
<text x="466" y="235">2</text>
<text x="240" y="244" transform="rotate(-90 240 244)">4</text>
<text x="267" y="240">1/</text>
<text x="270" y="242">2</text>
<text x="463" y="244">3/</text>
<text x="466" y="245">4</text>
<text x="239" y="246" transform="rotate(-90 239 246)">1/</text>
<text x="267" y="249">1/</text>
<text x="269" y="251">2</text>
<text x="521" y="251" transform="rotate(-90 521 251)">8</text>
<text x="510" y="257" transform="rotate(-90 510 257)">3/</text>
<text x="512" y="254" transform="rotate(-90 512 254)">8</text>
<text x="519" y="253" transform="rotate(-90 519 253)">7/</text>
<text x="253" y="263" transform="rotate(-90 253 263)">1/</text>
<text x="254" y="261" transform="rotate(-90 254 261)">2</text>
<text x="470" y="263" transform="rotate(-90 470 263)">1/</text>
<text x="472" y="261" transform="rotate(-90 472 261)">2</text>
<text x="519" y="275" transform="rotate(-90 519 275)">1/</text>
<text x="521" y="272" transform="rotate(-90 521 272)">2</text>
<text x="293" y="281" transform="rotate(-90 293 281)">8</text>
<text x="409" y="281" transform="rotate(-90 409 281)">8</text>
<text x="291" y="283" transform="rotate(-90 291 283)">7/</text>
<text x="408" y="283" transform="rotate(-90 408 283)">7/</text>
<text x="527" y="288" transform="rotate(-90 527 288)">2</text>
<text x="570" y="282">1/</text>
<text x="573" y="284">4</text>
<text x="220" y="289">9/</text>
<text x="222" y="291">16</text>
<text x="525" y="291" transform="rotate(-90 525 291)">1/</text>
<text x="223" y="296">1/</text>
<text x="226" y="297">2</text>
<text x="527" y="298" transform="rotate(-90 527 298)">16</text>
<text x="536" y="300">1/</text>
<text x="222" y="303">13/</text>
<text x="227" y="305">16</text>
<text x="525" y="302" transform="rotate(-90 525 302)">13/</text>
<text x="539" y="301">2</text>
<text x="468" y="313">1/</text>
<text x="470" y="315">2</text>
<text x="302" y="335" transform="rotate(-90 302 335)">5/</text>
<text x="304" y="333" transform="rotate(-90 304 333)">16</text>
<text x="425" y="335" transform="rotate(-90 425 335)">5/</text>
<text x="427" y="332" transform="rotate(-90 427 332)">16</text>
<text x="267" y="337">1/</text>
<text x="270" y="339">2</text>
<text x="258" y="354" transform="rotate(-90 258 354)">4</text>
<text x="268" y="350">1/</text>
<text x="271" y="352">2</text>
<text x="256" y="357" transform="rotate(-90 256 357)">3/</text>
<text x="245" y="365" transform="rotate(-90 245 365)">1/</text>
<text x="247" y="363" transform="rotate(-90 247 363)">2</text>
<text x="258" y="371" transform="rotate(-90 258 371)">4</text>
<text x="256" y="373" transform="rotate(-90 256 373)">3/</text>
<text x="364" y="417">7/</text>
<text x="366" y="418">8</text>
<text x="370" y="417">1/</text>
<text x="372" y="418">4</text>
<text x="362" y="424">1/</text>
<text x="364" y="426">2</text>
<text x="368" y="424">7/</text>
<text x="370" y="426">16</text>
<text x="362" y="432">1/</text>
<text x="368" y="432">13/</text>
<text x="364" y="433">8</text>
<text x="372" y="433">16</text>
<text x="332" y="450">3/</text>
<text x="335" y="452">4</text>
</g>
<g font-size="4.2">
<text x="823" y="49">7/</text>
<text x="825" y="51">8</text>
<text x="776" y="56">1/</text>
<text x="778" y="57">2</text>
<text x="776" y="62">3/</text>
<text x="778" y="63">8</text>
<text x="776" y="68">3/</text>
<text x="778" y="70">8</text>
<text x="769" y="75">3/</text>
<text x="770" y="76">4</text>
<text x="823" y="75">1/</text>
<text x="825" y="76">2</text>
<text x="769" y="94">3/</text>
<text x="770" y="95">4</text>
<text x="823" y="94">1/</text>
<text x="825" y="95">2</text>
<text x="769" y="100">3/</text>
<text x="770" y="101">4</text>
<text x="823" y="100">1/</text>
<text x="825" y="101">4</text>
<text x="769" y="106">1/</text>
<text x="770" y="108">2</text>
<text x="823" y="106">1/</text>
<text x="825" y="108">2</text>
</g>
<g font-size="4">
<text x="265" y="112">3/</text>
<text x="267" y="114">16</text>
<text x="467" y="112">15/</text>
<text x="471" y="114">16</text>
</g>
<g font-size="3.7">
<text x="17" y="551" transform="rotate(-90 17 551)">17:00:48</text>
<text x="17" y="562" transform="rotate(-90 17 562)">2025</text>
<text x="17" y="570" transform="rotate(-90 17 570)">Jul 30</text>
<text x="17" y="593" transform="rotate(-90 17 593)">PRINTED ON</text>
</g>
</svg>
